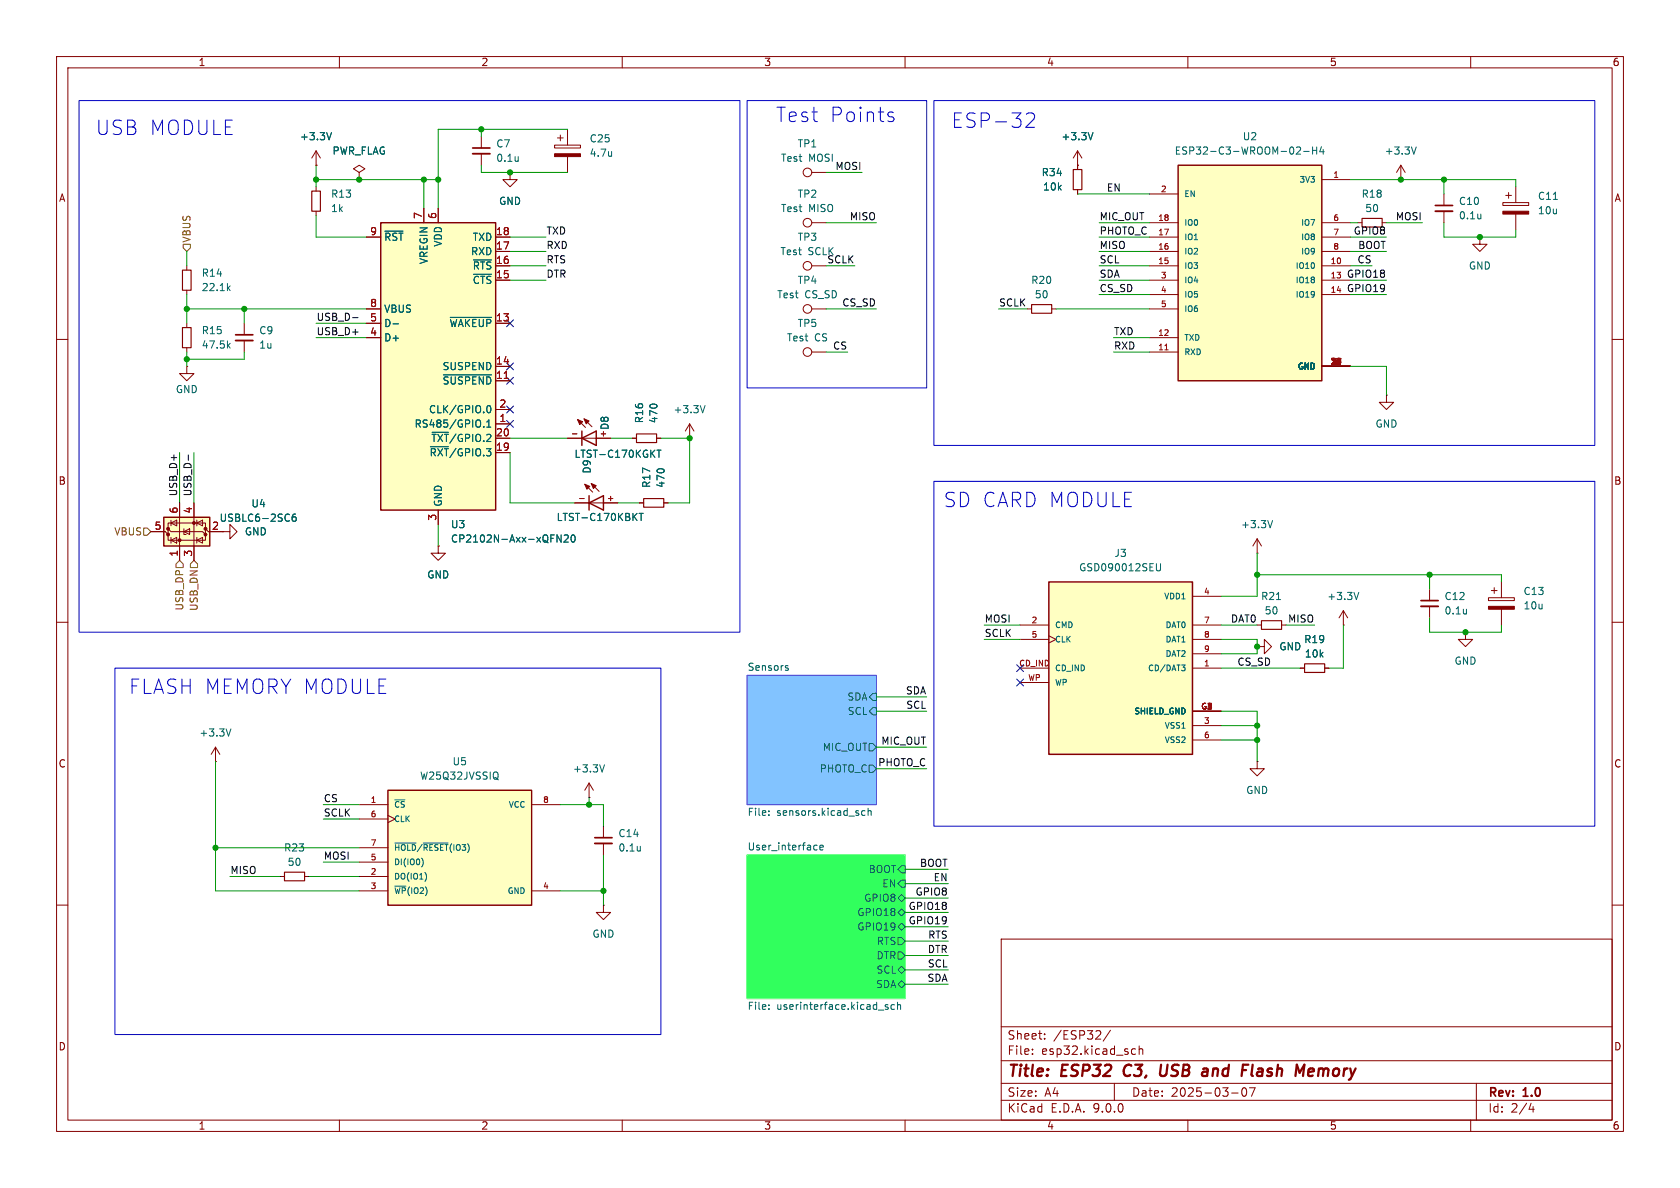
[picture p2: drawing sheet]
<svg xmlns="http://www.w3.org/2000/svg" width="297mm" height="210mm" viewBox="0 0 297 210" stroke-linecap="round" stroke-linejoin="round" font-family="sans-serif">
<g fill="none" stroke="#840000" stroke-width=".18">
<path d="M10 10h277v190h-277zM12 12h273v186h-273zM60 10v2M110 10v2M160 10v2M210 10v2M260 10v2M55.9 33v.8M55.9 37.3v.8M10 60h2M285 60h2M10 110h2"/>
<path d="M285 110h2M104.1 138.4l.8 1.3M104.1 138.4l-.7 1.3M104.1 138.4v2.6M104.1 141h.1M10 160h2M177 166h108v32h-108zM285 160h2M60 198v2M110 198v2M160 198v2M177 194.5h108"/>
<path d="M177 191.5h108M177 187.5h108M177 181.5h108M182.5 186.3v.1M182.5 185.5v.1M184.7 183.6v.1M184.7 182.8v.1M196.3 182.1l-1.3 2M197 191.5v3M200.2 186.3h.5M200.2 185.5h.5M201.4 185.5l.2-.1 .4 .1v.9"/>
<path d="M201.4 184.9v1.5M210 198v2M217.7 193.2h1.2M219.7 192.4l.2-.1a.81 .81 0 0 1 .6 .6 .81 .81 0 0 1-.3 .8l-.2 .1a.81 .81 0 0 1-.3-1.4zM220.9 192.3h1l-.7 1.5M260 198v2M261 191.5v6.5M270.7 195l-.4 1.1h.9M271 195.6v1"/>
</g>
<path d="M198.9 188.5a1.27 1.27 0 0 0 0 1.6M205.3 188.2l-.2 1.6 .1 .3a.66 .66 0 0 0 .9-.1M221.5 188.2l-.3 1.7 .3 .3M231.3 189.5l1-.1-.1-.4-.2-.1-.5 .1-.3 .9 .3 .3 .6-.1" fill="none" stroke="#840000" stroke-width=".4"/>
<path d="M132.1 151.1h27.9v25.4h-27.9z" fill="#31ff5d" stroke="#31ff5d" stroke-width=".18"/>
<path d="M132.1 119.4h22.8v22.8h-22.8z" fill="#82c3ff" stroke="#82c3ff" stroke-width=".18"/>
<path d="M132.1 151.1h27.9v25.4h-27.9z" fill="none" stroke="#62ff7a" stroke-width=".18"/>
<g fill="none" stroke="#006464" stroke-width=".18">
<path d="M139 118.1h.3l.1 .2-.2 .2h-.2M139 117.7h.3M106.9 135.2l-.5 1.3M153.7 131.4h.6l.6 .7-.6 .6h-.6zM153.7 135.3h.6l.6 .6-.6 .6h-.6zM154.3 125.1h.6v1.3h-.6l-.6-.7zM154.3 122.6h.6v1.2h-.6l-.6-.6zM135.9 143.4v.1M135.9 144v.1M144.1 149.4l.4 .1M144.5 150.2l-.4 .1M144.9 149.8l.6-.1v-.2l-.4-.1-.2 .2 .1 .6h.5"/>
<path d="M152.3 143.9l.3 .2h.3M152.9 143.4l-.3-.1-.3 .2M153.5 143.4l.1-.1 .4 .1v.7M153.5 142.9v1.2M158.7 158.8l.7-.7 .6 .7-.6 .6zM159.4 153h.6v1.3h-.6l-.7-.6zM159.4 155.6h.6v1.2h-.6l-.7-.6zM135.9 178.3v.1M135.9 177.7v.1M157 177.7l-.3-.1-.2 .2 .1 .2 .4 .1v.3h-.5M158.1 177.7l-.3-.1-.3 .2 .1 .6h.5M158.7 177.7l.2-.1 .3 .1v.7"/>
<path d="M158.7 177.2v1.2M158.7 161.3l.7-.6 .6 .6-.6 .6zM158.7 163.8l.7-.6 .6 .6-.6 .7zM158.7 171.5l.7-.7 .6 .7-.6 .6zM158.7 174l.7-.6 .6 .6-.6 .6zM158.7 168.3h.7l.6 .6-.6 .6h-.7zM158.7 165.7h.7l.6 .7-.6 .6h-.7z"/>
</g>
<path d="M132.1 119.4h22.8v22.8h-22.8z" fill="none" stroke="#3335ff" stroke-width=".18"/>
<path d="M55.1 33.8h1.5v3.5h-1.5z" fill="none" stroke="#840000" stroke-width=".2"/>
<path d="M68.6 139.7h25.4v20.3h-25.4z" fill="#ffffc2"/>
<path d="M68.6 139.7h25.4v20.3h-25.4z" fill="none" stroke="#840000" stroke-width=".25"/>
<g fill="none" stroke="#840000" stroke-width=".18">
<path d="M255.3 34.3v2M255.3 37.3v2.1M245.1 69.9v1.2h1.3l-1.3 1.3-1.3-1.3h1.3M245.1 69.9h.1M39.4 94h1.2v-1.3l1.3 1.3-1.3 1.3v-1.3M39.4 94h.1M38.1 134.6h.1M38.1 132.1l.8 1.3M38.1 132.1l-.8 1.3M38.1 132.1v2.5M49.5 154.9h.8M53.8 154.9h.8"/>
<path d="M63.5 142.2h5.1M63.5 144.8h5.1M63.5 149.9h5.1M63.5 152.4h5.1M63.5 154.9h5.1M63.5 157.5h5.1M68.6 144.1l1.2 .7-1.2 .6M94 142.2h5.1M94 157.5h5.1"/>
</g>
<path d="M261.8 37.8v.9M261.8 38.6h-.1M40.8 128.8l-.4 1.3M87.9 136.5a.9 .9 0 0 1 0 1.2l.2 .2M69.8 141.4h1.8M69.8 149h3.8M69.8 156.6h2M74.6 151.7a1.19 1.19 0 0 1 0 1.5M74.8 149h4.4M75.3 154.5l.1 .4-.1 .6" fill="none" stroke="#006464" stroke-width=".18"/>
<path d="M50.3 154.2h3.5v1.5h-3.5z" fill="none" stroke="#840000" stroke-width=".2"/>
<path d="M253.7 36.3h3.1" fill="none" stroke="#840000" stroke-width=".3"/>
<path d="M253.7 37.3h3.1" fill="none" stroke="#840000" stroke-width=".33"/>
<path d="M29 91.4h8.1v5.1h-8.1z" fill="#ffffc2"/>
<g fill="#840000" stroke="#840000" stroke-width=".18">
<path d="M263.1 107.2h4.6v.5h-4.6z"/>
<path d="M102.1 74.2l.9 .3-.5 .6z"/>
<path d="M103.3 74l.8 .4-.5 .5z"/>
<path d="M98 27.2h4.6v.5h-4.6z"/>
<circle cx="31.7" cy="95.5" r=".25"/>
<circle cx="29.7" cy="94.5" r=".25"/>
<circle cx="36.3" cy="94.5" r=".25"/>
<circle cx="29.7" cy="93.5" r=".25"/>
<circle cx="36.3" cy="93.5" r=".25"/>
<circle cx="34.3" cy="92.5" r=".25"/>
</g>
<g fill="none" stroke="#840000" stroke-width=".18">
<path d="M55.9 29.2h.1M55.9 26.7l-.8 1.2M55.9 26.7l.7 1.2M55.9 26.7v2.5M63.5 30.5l1-.7-1-.6-1 .6 1 .7v1.3M63.5 31.8h.1M85.1 24.1v2.1M85.1 27.2v2M90.2 30.5v1.3h1.2l-1.2 1.2-1.3-1.2h1.3M90.2 30.5h.1M98 25.7h4.6v.5h-4.6zM98.6 24.4h1"/>
<path d="M99.1 23.9v1M100.3 22.9v2.8M100.3 27.7v2.8M33 47v.8M33 51.3v.8M100.3 77.5h7.6M102.1 74.2l1.4 1.4M103.3 74l1.3 1.4M26.7 94h2.5l.5 .5v-1l.5 .5h5.6l.5 .5v-1l.5 .5h2.6M29.7 94.5v1h6.6v-1M29.7 93.5v-1h6.6v1M30.2 95.5l1-.5v1z"/>
<path d="M30.2 92.5l1-.6v1.1zM30.2 91.9v1.1M30.2 95v1M31.7 88.9v10.2M32.5 93.5v1h.4M32.5 94l1-.5v1zM34.3 88.9v10.2M34.8 95.5l1-.5v1zM34.8 92.5l1-.6v1.1zM34.8 91.9v1.1M34.8 95v1M77.5 96.5v1.3h1.2l-1.2 1.3-1.3-1.3h1.3"/>
<path d="M77.5 96.5h.1M222.2 97.8h.1M222.2 95.3l-.7 1.2M222.2 95.3l.8 1.2M222.2 95.3v2.5M229.9 118.1h.7M234.2 118.1h.7M259.1 111.8v1.2h1.2l-1.2 1.3-1.3-1.3h1.3M259.1 111.8h.1M263.1 105.7h4.6v.5h-4.6zM263.7 104.4h1M264.2 103.9v1"/>
<path d="M265.4 102.9v2.8M265.4 107.7v2.8"/>
</g>
<path d="M102.9 76.2v2.5M102.9 77.5l2.5-1.3v2.5zM29 91.4h8.1v5.1h-8.1z" fill="none" stroke="#840000" stroke-width=".25"/>
<path d="M58.6 23.4l-.4 1.3M91.6 27.7v.8M91.6 28.4v.1M108.1 26.8v.8M108.1 27.5v.1M40.3 50.9l.4 .5M40.7 50.5l-.5 .5M116.1 79.6h.8M116.5 79.6v1.2M52.3 90.9h-.4a.86 .86 0 0 0 0 1.2l.4-.1 .1-.4-.3-.2h-.2l-.3 .2M225 92l-.5 1.3" fill="none" stroke="#006464" stroke-width=".18"/>
<path d="M32.3 47.8h1.5v3.5h-1.5zM230.6 117.3h3.6v1.6h-3.6z" fill="none" stroke="#840000" stroke-width=".2"/>
<path d="M101.2 76.7h.8" fill="none" stroke="#a90000" stroke-width=".18"/>
<path d="M83.6 26.2h3" fill="none" stroke="#840000" stroke-width=".3"/>
<path d="M83.6 27.2h3" fill="none" stroke="#840000" stroke-width=".33"/>
<path d="M67.3 39.4h20.3v50.8h-20.3z" fill="#ffffc2"/>
<path d="M67.3 39.4h20.3v50.8h-20.3zM104.1 87.6v2.6M104.1 88.9l2.6-1.3v2.6z" fill="none" stroke="#840000" stroke-width=".25"/>
<g fill="none" stroke="#840000" stroke-width=".18">
<path d="M74.9 36.8v2.6M77.5 36.8v2.6M190.5 29.2h.1M190.5 26.7l-.8 1.2M190.5 26.7l.8 1.2M190.5 26.7v2.5M247.6 31.8h.1M247.6 29.2l-.7 1.3M247.6 29.2l.8 1.3M247.6 29.2v2.6M265.7 35.8h4.6v.5h-4.6zM266.2 34.5h1"/>
<path d="M266.7 34v1.1M268 33v2.8M268 37.8v2.8M43.2 57.2v2M64.8 41.9h2.5M64.8 54.6h2.5M64.8 57.2h2.5M64.8 59.7h2.5M87.6 41.9h2.6M87.6 57.2h2.6M87.6 44.5h2.6M87.6 47h2.6"/>
<path d="M87.6 49.5h2.6M261.6 41.9v1.3h1.3l-1.3 1.3-1.3-1.3h1.3M261.6 41.9h.1M43.2 60.2v2M87.6 64.8h2.6M87.6 67.3h2.6M87.6 72.4h2.6M87.6 74.9h2.6M87.6 77.5h2.6M111.8 77.5h.7M116.1 77.5h.7M121.9 77.5h.1"/>
<path d="M121.9 74.9l-.7 1.3M121.9 74.9l.8 1.3M121.9 74.9v2.6M77.5 90.2v2.5M87.6 80h2.6M101.6 88.9h7.6M103.4 85.6l1.4 1.4M104.5 85.5l1.4 1.4M113 88.9h.8M117.3 88.9h.8M222.2 114.3h1.3v-1.3l1.3 1.3-1.3 1.3v-1.3M222.2 114.3h.1"/>
<path d="M222.2 110.5h.8M226.6 110.5h.7M237.5 110.5h.1M237.5 108l-.8 1.2M237.5 108l.8 1.2M237.5 108v2.5"/>
</g>
<g fill="none" stroke="#006464" stroke-width=".18">
<path d="M193.2 23.4l-.4 1.3M250.4 26l-.5 1.2M274.6 35.3h.7M68 40.9h3.2M69.5 57.2h1M79.6 56.1h7.3M83.7 45.9h3.2M83.7 48.5h3.2M76.1 79h3.2M76.4 76.4h2.9M78.4 66.3h8.5M85.5 75.4v.1"/>
<path d="M86.1 72.2l.1-.4 .2-.1a.68 .68 0 0 1 .4 .6 .68 .68 0 0 1-.4 .7l-.2-.2-.1-.3M86.1 75.5h.7M86.1 74.6l.3-.4v1.3M124.6 71.7l-.4 1.3M98.5 94.6l.7 1.2v-1.2M99.7 94.7l.5-.1 .3 .3-.8 .9h.8M101.1 94.6h.2a.68 .68 0 0 1 .4 .6 .68 .68 0 0 1-.4 .6 .84 .84 0 0 1-.2-1.2zM113 90.7h.7M113.3 90.7v1.3M225.7 106h.7M240.2 104.7l-.4 1.3"/>
</g>
<path d="M89.1 66.9h.8M102.5 88.1h.8" fill="none" stroke="#a90000" stroke-width=".18"/>
<g fill="#840000" stroke="#840000" stroke-width=".18">
<path d="M103.4 85.6l.9 .4-.5 .5z"/>
<path d="M104.5 85.5l.9 .4-.5 .5z"/>
<path d="M265.7 37.3h4.6v.5h-4.6z"/>
</g>
<path d="M112.5 76.7h3.6v1.5h-3.6zM113.8 88.1h3.5v1.6h-3.5zM223 109.7h3.6v1.6h-3.6z" fill="none" stroke="#840000" stroke-width=".2"/>
<path d="M41.7 59.2h3" fill="none" stroke="#840000" stroke-width=".3"/>
<path d="M41.7 60.2h3" fill="none" stroke="#840000" stroke-width=".33"/>
<path d="M185.4 102.9h25.4v30.5h-25.4z" fill="#ffffc2"/>
<path d="M185.4 102.9h25.4v30.5h-25.4z" fill="none" stroke="#840000" stroke-width=".25"/>
<g fill="none" stroke="#840000" stroke-width=".18">
<path d="M240 39.4h.8M244.3 39.4h.8M180.3 110.5h5.1M180.3 113h5.1M180.3 118.1h5.1M185.4 112.4l1.3 .6-1.3 .7M210.8 110.5h5.1M210.8 113h5.1M210.8 118.1h5.1M210.8 105.4h5.1M210.8 115.6h5.1M180.3 120.7h5.1"/>
<path d="M210.8 125.7h5.1M210.8 128.3h5.1M210.8 130.8h5.1M222.2 134.6v1.3h1.3l-1.3 1.3-1.2-1.3h1.2M222.2 134.6h.1"/>
</g>
<path d="M205.2 99.6l-.1 1.2-.2 .1-.4-.1M208.9 117.6h.6l-.3 .3M209.3 117.9l.2 .2v.3l-.2 .2" fill="none" stroke="#006464" stroke-width=".18"/>
<path d="M240.8 38.6h3.5v1.5h-3.5z" fill="none" stroke="#840000" stroke-width=".2"/>
<path d="M208.3 29.2h25.4v38.1h-25.4z" fill="#ffffc2"/>
<path d="M208.3 29.2h25.4v38.1h-25.4z" fill="none" stroke="#840000" stroke-width=".25"/>
<g fill="none" stroke="#840000" stroke-width=".18">
<path d="M55.9 29.2h.1M63.5 31.8h.1M74.9 36.8v2.6M77.5 36.8v2.6M90.2 30.5h.1M143.5 39.4h2.5M143.5 30.5h2.5M190.5 29.2h.1M190.5 29.2v.8M190.5 33.5v.8M203.2 34.3h5.1M203.2 39.4h5.1"/>
<path d="M233.7 39.4h5.1M233.7 31.8h5.1M33 57.2v.7M64.8 41.9h2.5M64.8 54.6h2.5M64.8 59.7h2.5M64.8 57.2h2.5M87.6 41.9h2.6M87.6 44.5h2.6M87.6 47h2.6M87.6 49.5h2.6M87.6 57.2h2.6"/>
<path d="M143.5 47h2.5M143.5 54.6h2.5M181.6 54.6h.8M185.9 54.6h.8M203.2 41.9h5.1M203.2 44.5h5.1M203.2 47h5.1M203.2 49.5h5.1M203.2 52.1h5.1M203.2 54.6h5.1M203.2 59.7h5.1M233.7 41.9h5.1"/>
<path d="M233.7 44.5h5.1M233.7 47h5.1M233.7 49.5h5.1M233.7 52.1h5.1M33 64.8v1.2h1.3l-1.3 1.3-1.3-1.3h1.3M33 64.8h.1M33 61.5v.7M87.6 64.8h2.6M87.6 67.3h2.6M87.6 72.4h2.6M87.6 74.9h2.6M87.6 77.5h2.6"/>
<path d="M100.3 77.5h2.6M105.4 77.5h2.5M111.8 77.5h.7M116.1 77.5h.7M143.5 62.2h2.5M203.2 62.2h5.1M233.7 64.8h5.1M26.7 94h2.5M31.7 88.9v2.5M31.7 96.5v2.6M34.3 88.9v2.5M34.3 96.5v2.6"/>
<path d="M36.8 94h2.6M39.4 94h.1M77.5 96.5h.1M77.5 90.2v2.5M87.6 80h2.6M101.6 88.9h2.5M106.7 88.9h2.5M113 88.9h.8M117.3 88.9h.8M222.2 114.3h.1M229.9 118.1h.7M234.2 118.1h.7"/>
<path d="M252.7 104.1v2.1M252.7 107.2v2M106.7 146.1v2M106.7 149.1v2M106.7 160v1.3h1.2l-1.2 1.3-1.3-1.3h1.3M106.7 160h.1"/>
<circle cx="142.7" cy="39.4" r=".76"/>
<circle cx="142.7" cy="30.5" r=".76"/>
<circle cx="142.7" cy="54.6" r=".76"/>
<circle cx="142.7" cy="47" r=".76"/>
<circle cx="142.7" cy="62.2" r=".76"/>
</g>
<path d="M89.1 66.9h.8M101.2 76.7h.8M205.9 61.8h.6M102.5 88.1h.8" fill="none" stroke="#a90000" stroke-width=".18"/>
<g fill="none" stroke="#006464" stroke-width=".18">
<path d="M58.6 23.4l-.4 1.3M193.2 23.4l-.4 1.3M229.4 26h.4l.1 .3-.8 .9h.8M230.5 26.8h.9M232 26v1.2M232 26.6h.8M232.8 26v1.2M233.6 25.9l-.3 .9h.8M233.9 26.4v.8M68 40.9h3.2M69.5 57.2h1M79.6 56.1h7.3"/>
<path d="M83.7 45.9h3.2M83.7 48.5h3.2M40.3 61.1l.4 .4M40.7 60.7l-.5 .5M76.1 79h3.2M76.4 76.4h2.9M78.4 66.3h8.5M85.5 75.4v.1M86.1 72.2l.1-.4 .2-.1a.68 .68 0 0 1 .4 .6 .68 .68 0 0 1-.4 .7l-.2-.2-.1-.3M86.1 75.5h.7M86.1 74.6l.3-.4v1.3M116.1 79.6h.8"/>
<path d="M116.5 79.6v1.2M52.3 90.9h-.4a.86 .86 0 0 0 0 1.2l.4-.1 .1-.4-.3-.2h-.2l-.3 .2M98.5 94.6l.7 1.2v-1.2M99.7 94.7l.5-.1 .3 .3-.8 .9h.8M101.1 94.6h.2a.68 .68 0 0 1 .4 .6 .68 .68 0 0 1-.4 .6 .84 .84 0 0 1-.2-1.2zM113 90.7h.7M113.3 90.7v1.3M259.3 107.7v.8M259.3 108.4l-.1 .1M113.2 149.6v.8M113.2 150.3l-.1 .1"/>
</g>
<path d="M189.7 30h1.6v3.5h-1.6zM32.3 57.9h1.5v3.6h-1.5zM182.4 53.8h3.5v1.6h-3.5z" fill="none" stroke="#840000" stroke-width=".2"/>
<path d="M251.2 106.2h3.1M105.2 148.1h3" fill="none" stroke="#840000" stroke-width=".3"/>
<path d="M251.2 107.2h3.1M105.2 149.1h3" fill="none" stroke="#840000" stroke-width=".33"/>
<path d="M32.4 43.2h1.3v.6l-.7 .7-.6-.7zM25.4 93.3h.6l.7 .7-.7 .6h-.6zM31.7 99.1l.7 .6v.6h-1.3v-.6zM34.3 99.1l.6 .6v.6h-1.2v-.6z" fill="none" stroke="#725600" stroke-width=".18"/>
<path d="M62.3 56.2h1M33.3 80.4v1" fill="none" stroke="#0f0f0f" stroke-width=".18"/>
<g fill="none" stroke="#009600" stroke-width=".18">
<path d="M55.9 38.1v3.8h8.9M55.9 31.8h21.6M55.9 29.2v3.8M74.9 31.8v5M85.1 22.9v1.2M85.1 29.2v1.3h15.2M100.3 22.9h-22.8v13.9M146 39.4h8.9M146 30.5h6.4M190.5 34.3h12.7M194.3 39.4h8.9M238.8 31.8h29.2v1.2"/>
<path d="M238.8 39.4h1.2M245.1 39.4h6.4M255.3 39.4v2.5h12.7v-1.3M255.3 31.8v2.5M33 44.5v2.5M33 52.1v5.1M33 54.6h31.8M43.2 54.6v2.6M55.9 57.2h8.9M55.9 59.7h8.9M90.2 41.9h6.3M90.2 44.5h6.3"/>
<path d="M90.2 47h6.3M90.2 49.5h6.3M146 54.6h8.9M146 47h5.1M176.5 54.6h5.1M186.7 54.6h16.5M194.3 41.9h8.9M194.3 44.5h8.9M194.3 47h8.9M194.3 49.5h8.9M194.3 52.1h8.9M196.8 59.7h6.4"/>
<path d="M238.8 41.9h6.3M238.8 44.5h6.3M238.8 47h3.8M238.8 49.5h6.3M238.8 52.1h6.3M33 62.2v2.6M43.2 62.2v1.3h-10.2M90.2 77.5h10.1M107.9 77.5h3.9M116.8 77.5h5.1v11.4h-3.8M146 62.2h3.9M196.8 62.2h6.4"/>
<path d="M238.8 64.8h6.3v5.1M31.7 80v8.9M34.3 80v8.9M77.5 92.7v3.8M90.2 80v8.9h11.4M109.2 88.9h3.8M222.2 97.8v7.6h-6.3M174 110.5h6.3M174 113h6.3M215.9 113h6.3v2.6h-6.3M215.9 110.5h6.3M215.9 118.1h14"/>
<path d="M222.2 101.6h43.2v1.3M227.3 110.5h5.1M237.5 110.5v7.6h-2.6M252.7 109.2v2.6h12.7v-1.3M252.7 101.6v2.5M38.1 134.6v22.9h25.4M154.9 125.7h8.9M154.9 123.2h8.9M154.9 135.9h8.9M154.9 132.1h8.9M215.9 125.7h6.3v8.9M215.9 128.3h6.3"/>
<path d="M215.9 130.8h6.3M38.1 149.9h25.4M40.6 154.9h8.9M54.6 154.9h8.9M57.1 142.2h6.4M57.1 152.4h6.4M57.1 144.8h6.4M99.1 142.2h7.6v3.9M99.1 157.5h7.6M104.1 141v1.2M106.7 151.1v8.9M160 158.8h7.6"/>
<path d="M160 153.7h7.6M160 156.2h7.6M160 161.3h7.6M160 168.9h7.6M160 171.5h7.6M160 174h7.6M160 166.4h7.6M160 163.8h7.6"/>
</g>
<g fill="none" stroke="#000084" stroke-width=".18">
<path d="M89.6 56.5l1.2 1.3M90.8 56.5l-1.2 1.3M89.6 66.7l1.2 1.2M89.6 64.2l1.2 1.2M89.6 74.3l1.2 1.2M89.6 71.8l1.2 1.2M90.8 66.7l-1.2 1.2M90.8 64.2l-1.2 1.2M90.8 74.3l-1.2 1.2M90.8 71.8l-1.2 1.2M179.7 117.5l1.2 1.2M180.9 117.5l-1.2 1.2"/>
<path d="M179.7 120l1.2 1.3M180.9 120l-1.2 1.3"/>
</g>
<path d="M14 17.8h116.8v94h-116.8zM132.1 17.8h31.7v50.8h-31.7zM157.3 19.8l.6 .1M165.1 17.8h116.8v60.9h-116.8zM157.3 20.6l.6 .2 .1 .3-.3 .4h-.5M181.5 20.2l.3-.2h.6a.69 .69 0 0 1 .4 1.1l-1.5 1.4h1.6M165.1 85.1h116.8v61h-116.8zM20.3 118.1h96.5v64.8h-96.5z" fill="none" stroke="#0000c2" stroke-width=".18"/>
<g fill="#009600" stroke="#009600" stroke-width=".18">
<circle cx="33" cy="54.6" r=".46"/>
<circle cx="43.2" cy="54.6" r=".46"/>
<circle cx="77.5" cy="31.8" r=".46"/>
<circle cx="90.2" cy="30.5" r=".46"/>
<circle cx="63.5" cy="31.8" r=".46"/>
<circle cx="74.9" cy="31.8" r=".46"/>
<circle cx="85.1" cy="22.9" r=".46"/>
<circle cx="55.9" cy="31.8" r=".46"/>
<circle cx="104.1" cy="142.2" r=".46"/>
<circle cx="106.7" cy="157.5" r=".46"/>
<circle cx="121.9" cy="77.5" r=".46"/>
<circle cx="33" cy="63.5" r=".46"/>
<circle cx="38.1" cy="149.9" r=".46"/>
<circle cx="261.6" cy="41.9" r=".46"/>
<circle cx="252.7" cy="101.6" r=".46"/>
<circle cx="259.1" cy="111.8" r=".46"/>
<circle cx="247.6" cy="31.8" r=".46"/>
<circle cx="255.3" cy="31.8" r=".46"/>
<circle cx="222.2" cy="114.3" r=".46"/>
<circle cx="222.2" cy="101.6" r=".46"/>
<circle cx="222.2" cy="128.3" r=".46"/>
<circle cx="222.2" cy="130.8" r=".46"/>
</g>
<g font-size="3.5" fill="#0000c2">
<text x="137.1" y="21.8">Test</text>
<text x="146.7" y="21.8">Points</text>
<text x="168.2" y="22.8">ESP-32</text>
<text x="16.9" y="24.1">USB MODULE</text>
<text x="166.8" y="89.9">SD CARD MODULE</text>
<text x="22.8" y="122.9">FLASH MEMORY MODULE</text>
</g>
<g font-size="2.8" fill="#840000">
<text x="178" y="190.9">Title:</text>
<text x="187.7" y="190.9">ESP32</text>
<text x="199.5" y="190.9">C3,</text>
<text x="206.7" y="190.9">USB</text>
<text x="215" y="190.9">and</text>
<text x="222.8" y="190.9">Flash</text>
<text x="233.1" y="190.9">Memory</text>
</g>
<g font-size="2.1" fill="#840000">
<text x="178" y="184">Sheet:</text>
<text x="186.2" y="184">/ESP32/</text>
<text x="178" y="186.7">File:</text>
<text x="184.1" y="186.7">esp32.kicad_sch</text>
<text x="178" y="196.9">KiCad</text>
<text x="178" y="194.1">Size:</text>
<text x="184.7" y="194.1">A4</text>
<text x="185.7" y="196.9">E.D.A.</text>
<text x="193.3" y="196.9">9.0.0</text>
<text x="200" y="194.1">Date:</text>
<text x="207" y="194.1">2025-03-07</text>
<text x="263" y="194.3">Rev:</text>
<text x="263" y="196.9">Id:</text>
<text x="267.1" y="196.9">2/4</text>
<text x="269.4" y="194.3">1.0</text>
</g>
<g font-size="1.8" fill="#840000">
<text x="35" y="11.9">1</text>
<text x="85" y="11.9">2</text>
<text x="135" y="11.9">3</text>
<text x="185" y="11.9">4</text>
<text x="235" y="11.9">5</text>
<text x="285" y="11.9">6</text>
<text x="10.3" y="35.9">A</text>
<text x="285.3" y="35.9">A</text>
<text x="10.3" y="85.9">B</text>
<text x="285.3" y="85.9">B</text>
<text x="10.3" y="135.9">C</text>
<text x="285.3" y="135.9">C</text>
<text x="10.3" y="185.9">D</text>
<text x="285.3" y="185.9">D</text>
<text x="35" y="199.9">1</text>
<text x="85" y="199.9">2</text>
<text x="135" y="199.9">3</text>
<text x="185" y="199.9">4</text>
<text x="235" y="199.9">5</text>
<text x="285" y="199.9">6</text>
</g>
<g font-size="1.8" fill="#006464">
<text x="52.9" y="25">+3.3V</text>
<text x="58.7" y="27.5">PWR_FLAG</text>
<text x="87.6" y="26.3">C7</text>
<text x="87.6" y="28.8">0.1u</text>
<text x="104.1" y="25.4">C25</text>
<text x="104.1" y="27.9">4.7u</text>
<text x="138" y="28.8">Test</text>
<text x="140.9" y="26.3">TP1</text>
<text x="142.9" y="28.8">MOSI</text>
<text x="187.6" y="25">+3.3V</text>
<text x="207.6" y="27.5">ESP32-C3-WROOM-02-H4</text>
<text x="219.6" y="25">U2</text>
<text x="244.7" y="27.5">+3.3V</text>
<text x="58.4" y="35.2">R13</text>
<text x="140.9" y="35.2">TP2</text>
<text x="184.1" y="31.3">R34</text>
<text x="184.3" y="33.9">10k</text>
<text x="240.6" y="35.2">R18</text>
<text x="271.8" y="35.5">C11</text>
<text x="58.4" y="37.7">1k</text>
<text x="88.1" y="36.4">GND</text>
<text x="138" y="37.7">Test</text>
<text x="142.9" y="37.7">MISO</text>
<text x="241.3" y="37.7">50</text>
<text x="257.8" y="36.4">C10</text>
<text x="257.8" y="39">0.1u</text>
<text x="271.8" y="38.1">10u</text>
<text x="67.8" y="42.8">~{RST}</text>
<text x="75.8" y="46.8" transform="rotate(-90 75.8 46.8)">VREGIN</text>
<text x="78.3" y="43.7" transform="rotate(-90 78.3 43.7)">VDD</text>
<text x="83.2" y="45.3">RXD</text>
<text x="83.5" y="42.8">TXD</text>
<text x="83.5" y="47.9">~{RTS}</text>
<text x="137.9" y="45.3">Test</text>
<text x="140.9" y="42.8">TP3</text>
<text x="259.6" y="47.9">GND</text>
<text x="35.6" y="49.1">R14</text>
<text x="35.6" y="51.7">22.1k</text>
<text x="83.5" y="50.4">~{CTS}</text>
<text x="137.3" y="52.9">Test</text>
<text x="140.9" y="50.4">TP4</text>
<text x="142.3" y="52.9">CS_SD</text>
<text x="182.2" y="50.4">R20</text>
<text x="182.8" y="52.9">50</text>
<text x="35.6" y="59.3">R15</text>
<text x="45.7" y="59.3">C9</text>
<text x="67.8" y="55.5">VBUS</text>
<text x="67.8" y="58">D-</text>
<text x="79.4" y="58">~{WAKEUP}</text>
<text x="140.9" y="58">TP5</text>
<text x="35.6" y="61.8">47.5k</text>
<text x="45.7" y="61.8">1u</text>
<text x="67.8" y="60.6">D+</text>
<text x="78.1" y="65.6">SUSPEND</text>
<text x="139" y="60.6">Test</text>
<text x="144" y="60.6">CS</text>
<text x="31" y="69.7">GND</text>
<text x="78.1" y="68.2">~{SUSPEND}</text>
<text x="73.2" y="75.8">RS485/GPIO.1</text>
<text x="75.7" y="73.3">CLK/GPIO.0</text>
<text x="107.8" y="76.1" transform="rotate(-90 107.8 76.1)">D8</text>
<text x="113.9" y="74.9" transform="rotate(-90 113.9 74.9)">R16</text>
<text x="116.4" y="74.9" transform="rotate(-90 116.4 74.9)">470</text>
<text x="119" y="73.3">+3.3V</text>
<text x="243.1" y="75.8">GND</text>
<text x="75.9" y="80.9">~{RXT}/GPIO.3</text>
<text x="76.2" y="78.3">~{TXT}/GPIO.2</text>
<text x="101.5" y="81.1">LTST-C170KGKT</text>
<text x="104.6" y="83.8" transform="rotate(-90 104.6 83.8)">D9</text>
<text x="44.3" y="89.9">U4</text>
<text x="78.3" y="89.7" transform="rotate(-90 78.3 89.7)">GND</text>
<text x="115.2" y="86.4" transform="rotate(-90 115.2 86.4)">R17</text>
<text x="117.7" y="86.4" transform="rotate(-90 117.7 86.4)">470</text>
<text x="38.7" y="92.4">USBLC6-2SC6</text>
<text x="43.2" y="94.8">GND</text>
<text x="79.6" y="93.6">U3</text>
<text x="98.3" y="92.3">LTST-C170KBKT</text>
<text x="219.3" y="93.6">+3.3V</text>
<text x="79.6" y="96.1">CP2102N-Axx-xQFN20</text>
<text x="190.7" y="101.2">GSD090012SEU</text>
<text x="196.9" y="98.7">J3</text>
<text x="75.4" y="102.5">GND</text>
<text x="222.8" y="106.3">R21</text>
<text x="234.5" y="106.3">+3.3V</text>
<text x="255.3" y="106.3">C12</text>
<text x="269.2" y="105.4">C13</text>
<text x="269.2" y="107.9">10u</text>
<text x="223.5" y="108.8">50</text>
<text x="230.5" y="113.9">R19</text>
<text x="255.3" y="108.8">0.1u</text>
<text x="132.1" y="118.7">Sensors</text>
<text x="226.1" y="115.2">GND</text>
<text x="230.6" y="116.4">10k</text>
<text x="257" y="117.7">GND</text>
<text x="149.7" y="124.1">SDA</text>
<text x="35.2" y="130.4">+3.3V</text>
<text x="149.8" y="126.6">SCL</text>
<text x="79.9" y="135.5">U5</text>
<text x="101.2" y="136.8">+3.3V</text>
<text x="144.8" y="136.8">PHOTO_C</text>
<text x="145.4" y="132.9">MIC_OUT</text>
<text x="74.2" y="138">W25Q32JVSSIQ</text>
<text x="220.2" y="140.6">GND</text>
<text x="109.2" y="148.2">C14</text>
<text x="132.1" y="144.6">File:</text>
<text x="137.3" y="144.6">sensors.kicad_sch</text>
<text x="50.1" y="150.7">R23</text>
<text x="50.8" y="153.3">50</text>
<text x="109.2" y="150.7">0.1u</text>
<text x="132.1" y="150.4">User_interface</text>
<text x="153.5" y="154.5">BOOT</text>
<text x="152.7" y="159.6">GPIO8</text>
<text x="155.9" y="157.1">EN</text>
<text x="104.6" y="166">GND</text>
<text x="151.5" y="162.2">GPIO18</text>
<text x="151.5" y="164.7">GPIO19</text>
<text x="154.9" y="167.2">RTS</text>
<text x="154.8" y="172.3">SCL</text>
<text x="154.8" y="169.8">DTR</text>
<text x="132.1" y="178.8">File:</text>
<text x="137.3" y="178.8">userinterface.kicad_sch</text>
<text x="154.8" y="174.9">SDA</text>
</g>
<g font-size="1.8" fill="#0f0f0f">
<text x="147.6" y="30.1">MOSI</text>
<text x="195.6" y="33.9">EN</text>
<text x="96.5" y="41.6">TXD</text>
<text x="150.1" y="39">MISO</text>
<text x="194.3" y="39">MIC_OUT</text>
<text x="194.3" y="41.6">PHOTO_C</text>
<text x="239.2" y="41.6">GPIO8</text>
<text x="246.7" y="39">MOSI</text>
<text x="96.5" y="44.1">RXD</text>
<text x="96.5" y="46.6">RTS</text>
<text x="142.8" y="45.3">SCLK</text>
<text x="146.1" y="46.6">SCLK</text>
<text x="194.3" y="44.1">MISO</text>
<text x="194.3" y="46.6">SCL</text>
<text x="239.9" y="46.6">CS</text>
<text x="240" y="44.1">BOOT</text>
<text x="96.5" y="49.2">DTR</text>
<text x="194.3" y="49.2">SDA</text>
<text x="194.3" y="51.7">CS_SD</text>
<text x="238" y="49.2">GPIO18</text>
<text x="238" y="51.7">GPIO19</text>
<text x="55.9" y="56.8">USB_D-</text>
<text x="55.9" y="59.3">USB_D+</text>
<text x="148.8" y="54.3">CS_SD</text>
<text x="176.5" y="54.3">SCLK</text>
<text x="196.8" y="59.3">TXD</text>
<text x="147.2" y="61.9">CS</text>
<text x="196.8" y="61.9">RXD</text>
<text x="31.4" y="87.8" transform="rotate(-90 31.4 87.8)">USB_D+</text>
<text x="33.9" y="87.8" transform="rotate(-90 33.9 87.8)">USB_D-</text>
<text x="174" y="110.1">MOSI</text>
<text x="174" y="112.7">SCLK</text>
<text x="217.5" y="110.1">DAT0</text>
<text x="227.6" y="110.1">MISO</text>
<text x="218.7" y="117.8">CS_SD</text>
<text x="160.1" y="122.8">SDA</text>
<text x="160.1" y="125.4">SCL</text>
<text x="155.7" y="131.7">MIC_OUT</text>
<text x="155.2" y="135.5">PHOTO_C</text>
<text x="57.1" y="141.9">CS</text>
<text x="57.1" y="144.4">SCLK</text>
<text x="40.6" y="154.6">MISO</text>
<text x="57.1" y="152.1">MOSI</text>
<text x="162.5" y="153.3">BOOT</text>
<text x="165" y="155.9">EN</text>
<text x="160.5" y="160.9">GPIO18</text>
<text x="161.8" y="158.4">GPIO8</text>
<text x="160.5" y="163.5">GPIO19</text>
<text x="164" y="166">RTS</text>
<text x="163.9" y="173.6">SDA</text>
<text x="163.9" y="171.1">SCL</text>
<text x="163.9" y="168.6">DTR</text>
</g>
<g font-size="1.8" fill="#a90000">
<text x="65.3" y="41.7">9</text>
<text x="74.7" y="38.8" transform="rotate(-90 74.7 38.8)">7</text>
<text x="77.2" y="38.8" transform="rotate(-90 77.2 38.8)">6</text>
<text x="87.6" y="41.7">18</text>
<text x="87.6" y="44.2">17</text>
<text x="87.6" y="46.7">16</text>
<text x="87.6" y="49.3">15</text>
<text x="65.3" y="54.4">8</text>
<text x="65.3" y="56.9">5</text>
<text x="65.3" y="59.4">4</text>
<text x="87.6" y="56.9">13</text>
<text x="87.6" y="64.5">14</text>
<text x="87.6" y="67.1">11</text>
<text x="87.6" y="77.2">20</text>
<text x="88.2" y="72.1">2</text>
<text x="88.2" y="74.7">1</text>
<text x="87.6" y="79.8">19</text>
<text x="27.2" y="93.7">5</text>
<text x="31.5" y="90.9" transform="rotate(-90 31.5 90.9)">6</text>
<text x="34" y="90.9" transform="rotate(-90 34 90.9)">4</text>
<text x="37.4" y="93.7">2</text>
<text x="77.2" y="92.1" transform="rotate(-90 77.2 92.1)">3</text>
<text x="31.5" y="98.5" transform="rotate(-90 31.5 98.5)">1</text>
<text x="34" y="98.5" transform="rotate(-90 34 98.5)">3</text>
</g>
<g font-size="1.8" fill="#725600">
<text x="33.9" y="43" transform="rotate(-90 33.9 43)">VBUS</text>
<text x="20.1" y="94.8">VBUS</text>
<text x="32.6" y="108" transform="rotate(-90 32.6 108)">USB_DP</text>
<text x="35.2" y="108.1" transform="rotate(-90 35.2 108.1)">USB_DN</text>
</g>
<g font-size="1.4" fill="#a90000">
<text x="205.1" y="34">2</text>
<text x="235.6" y="31.5">1</text>
<text x="204.6" y="39.1">18</text>
<text x="204.6" y="41.7">17</text>
<text x="235.6" y="39.1">6</text>
<text x="235.6" y="41.7">7</text>
<text x="204.6" y="44.2">16</text>
<text x="204.6" y="46.7">15</text>
<text x="235.1" y="46.7">10</text>
<text x="235.6" y="44.2">8</text>
<text x="205.1" y="49.3">3</text>
<text x="205.1" y="51.8">4</text>
<text x="235.1" y="49.3">13</text>
<text x="235.1" y="51.8">14</text>
<text x="204.6" y="59.4">12</text>
<text x="205.1" y="54.4">5</text>
<text x="204.6" y="62">11</text>
<text x="235.6" y="64.5">91</text>
<text x="235.9" y="64.5">2</text>
<text x="235.9" y="64.5">1</text>
<text x="105.9" y="77.2">+</text>
<text x="107.2" y="88.6">+</text>
<text x="212.7" y="105.2">4</text>
<text x="182.3" y="110.2">2</text>
<text x="182.3" y="112.8">5</text>
<text x="212.7" y="110.2">7</text>
<text x="212.7" y="112.8">8</text>
<text x="180.1" y="117.9">CD_IND</text>
<text x="212.7" y="115.3">9</text>
<text x="212.7" y="117.9">1</text>
<text x="181.7" y="120.4">WP</text>
<text x="212.2" y="125.5">G1</text>
<text x="213.3" y="125.5">2</text>
<text x="212.7" y="128">3</text>
<text x="212.7" y="130.6">6</text>
<text x="65.4" y="142">1</text>
<text x="95.9" y="142">8</text>
<text x="65.4" y="144.5">6</text>
<text x="65.4" y="149.6">7</text>
<text x="65.4" y="152.1">5</text>
<text x="65.4" y="154.7">2</text>
<text x="65.4" y="157.2">3</text>
<text x="95.9" y="157.2">4</text>
</g>
<g font-size="1.4" fill="#006464">
<text x="209.3" y="35">EN</text>
<text x="229.6" y="32.5">3V3</text>
<text x="209.3" y="40.1">IO0</text>
<text x="229.9" y="40.1">IO7</text>
<text x="209.3" y="42.6">IO1</text>
<text x="209.3" y="45.2">IO2</text>
<text x="209.3" y="47.7">IO3</text>
<text x="228.9" y="47.7">IO10</text>
<text x="229.9" y="42.6">IO8</text>
<text x="229.9" y="45.2">IO9</text>
<text x="209.3" y="50.3">IO4</text>
<text x="209.3" y="52.8">IO5</text>
<text x="228.9" y="50.3">IO18</text>
<text x="228.9" y="52.8">IO19</text>
<text x="209.3" y="55.3">IO6</text>
<text x="209.3" y="60.4">TXD</text>
<text x="209.3" y="63">RXD</text>
<text x="229.3" y="65.5">GND</text>
<text x="205.7" y="106.1">VDD1</text>
<text x="186.4" y="111.2">CMD</text>
<text x="186.4" y="113.8">CLK</text>
<text x="205.9" y="111.2">DAT0</text>
<text x="205.9" y="113.8">DAT1</text>
<text x="186.4" y="118.8">CD_IND</text>
<text x="202.8" y="118.8">CD/DAT3</text>
<text x="205.9" y="116.3">DAT2</text>
<text x="186.4" y="121.4">WP</text>
<text x="200.4" y="126.5">SHIELD_GND</text>
<text x="205.8" y="129">VSS1</text>
<text x="205.8" y="131.5">VSS2</text>
<text x="69.6" y="143">~{CS}</text>
<text x="89.8" y="143">VCC</text>
<text x="69.6" y="145.5">CLK</text>
<text x="69.6" y="150.6">~{HOLD}/~{RESET}(IO3)</text>
<text x="69.6" y="153.1">DI(IO0)</text>
<text x="69.6" y="155.7">DO(IO1)</text>
<text x="69.6" y="158.2">~{WP}(IO2)</text>
<text x="89.6" y="158.2">GND</text>
</g>
</svg>
